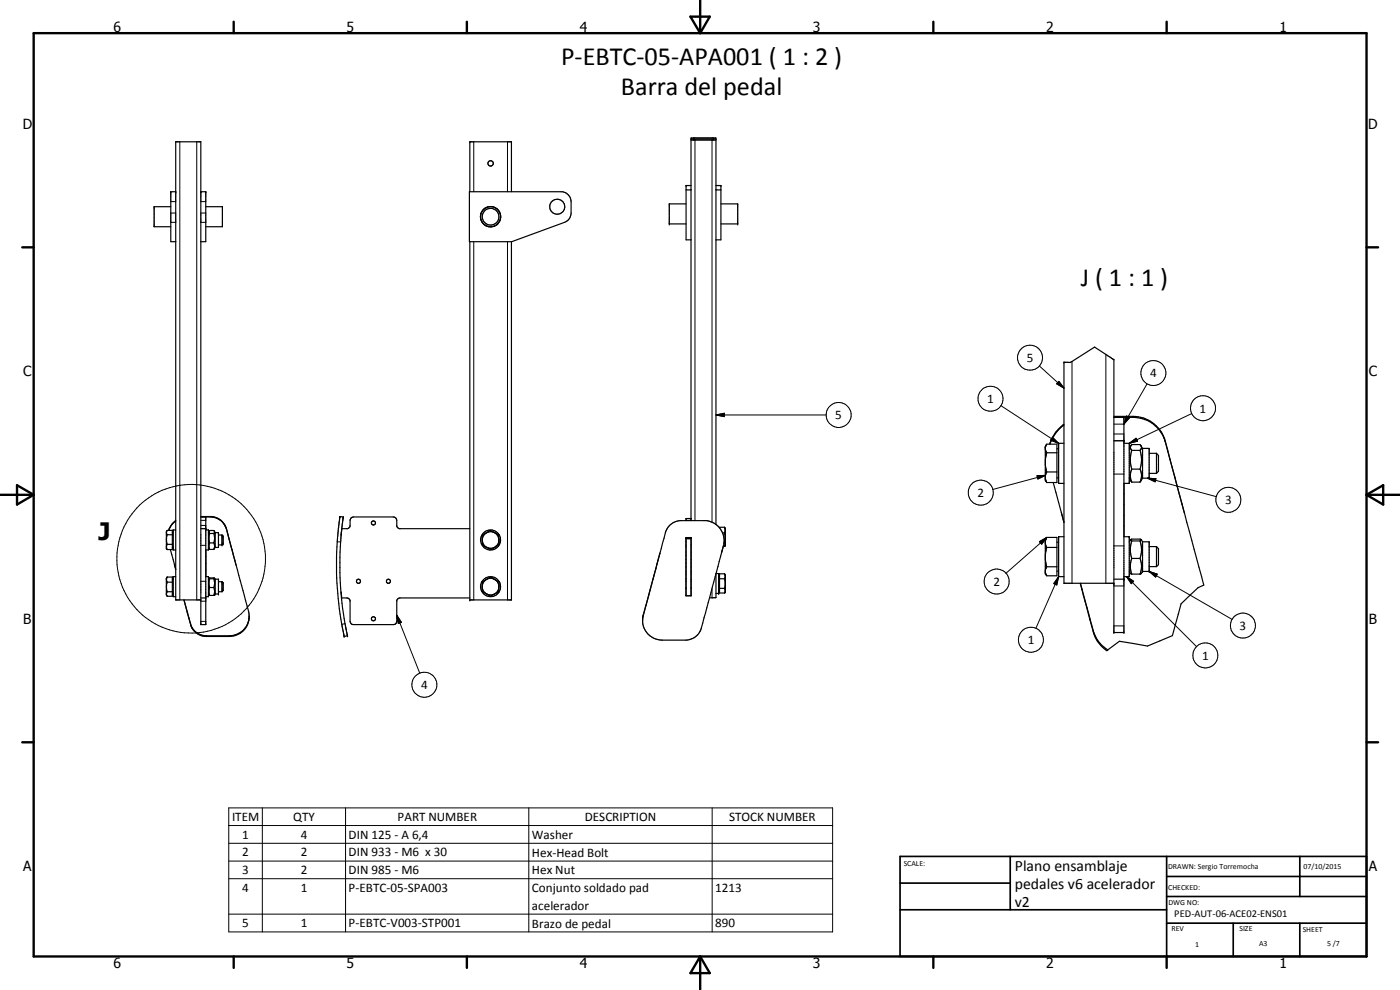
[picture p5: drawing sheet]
<svg xmlns="http://www.w3.org/2000/svg" width="420mm" height="297mm" viewBox="0 0 420 297" stroke-linecap="round" stroke-linejoin="round" font-family="sans-serif">
<g fill="#000">
<circle cx="51.3" cy="57.5" r=".18"/>
<circle cx="52.7" cy="57.5" r=".18"/>
<circle cx="60.3" cy="57.5" r=".18"/>
<circle cx="61.8" cy="57.5" r=".18"/>
<circle cx="141" cy="42.5" r=".18"/>
<circle cx="205.9" cy="55.7" r=".18"/>
<circle cx="216.4" cy="55.7" r=".18"/>
<circle cx="200.9" cy="67.2" r=".18"/>
<circle cx="221.4" cy="67.2" r=".18"/>
<circle cx="319.3" cy="108.7" r=".18"/>
<circle cx="313.7" cy="134" r=".18"/>
<circle cx="337.3" cy="132.2" r=".18"/>
<circle cx="347.7" cy="136.7" r=".18"/>
<circle cx="61.8" cy="158.6" r=".18"/>
<circle cx="64.5" cy="159.8" r=".18"/>
<circle cx="65.6" cy="159.8" r=".18"/>
<circle cx="102" cy="155" r=".18"/>
<circle cx="103" cy="155.1" r=".18"/>
<circle cx="205.9" cy="155.6" r=".18"/>
<circle cx="207.4" cy="155.6" r=".18"/>
<circle cx="217.7" cy="158.6" r=".18"/>
<circle cx="313.7" cy="144" r=".18"/>
<circle cx="49.9" cy="173.5" r=".18"/>
<circle cx="49.9" cy="164.5" r=".18"/>
<circle cx="64.5" cy="178.2" r=".18"/>
<circle cx="65.6" cy="178.2" r=".18"/>
<circle cx="66.6" cy="163.5" r=".18"/>
<circle cx="66.6" cy="174.5" r=".18"/>
<circle cx="66.6" cy="160.5" r=".18"/>
<circle cx="67" cy="163.2" r=".18"/>
<circle cx="102.4" cy="160.4" r=".18"/>
<circle cx="215.7" cy="178.1" r=".18"/>
<circle cx="215.7" cy="172.1" r=".18"/>
<circle cx="217.7" cy="163.6" r=".18"/>
<circle cx="217.7" cy="177.5" r=".18"/>
<circle cx="313.7" cy="172" r=".18"/>
<circle cx="317.7" cy="161" r=".18"/>
<circle cx="334.3" cy="175" r=".18"/>
<circle cx="337.3" cy="173.8" r=".18"/>
<circle cx="338.9" cy="161" r=".18"/>
<circle cx="342.9" cy="171.4" r=".18"/>
<circle cx="344.9" cy="171.4" r=".18"/>
<circle cx="347.7" cy="164.6" r=".18"/>
<circle cx="103.3" cy="190.9" r=".18"/>
<circle cx="104.3" cy="190.8" r=".18"/>
<circle cx="141" cy="180" r=".18"/>
<circle cx="334.3" cy="189.8" r=".18"/>
<circle cx="337.3" cy="189.8" r=".18"/>
</g>
<g fill="none" stroke="#000" stroke-width=".3">
<path d="M54 42.5v137.5M59 42.5v137.5M142.2 42.5v15M152.3 42.5v15M205.9 55.7h1.5M208.6 42v114.2M213.7 42v114.7M214.9 55.7h1.5M51.3 60.5h1.4M51.3 66.7h1.4M51.3 63.9h1.4M60.3 60.5h1.5"/>
<path d="M60.3 66.7h1.5M60.3 63.9h1.5M142.2 72.5v107.5M152.3 72.5v107.5M311.9 109.8l7.4 6.7M317.8 114.4l1.5 2.1-2.2-1.4zM321.7 108.5v66.5M331.9 106.3v68.7M344.2 115.2l-6.9 12.1M214.9 124.5l2.5-.5v1zM214.9 124.5h33M300.4 121.7l17.3 11.3"/>
<path d="M315.9 131.2l1.8 1.8-2.4-.9zM334.3 130.2h3M334.3 132.2h3M334.3 127.3h3M338.1 124.8l.9 .5-1.7 2zM338.9 133l2-1.5 .5 .9zM340 124.9v.3M349.7 132.3v.2M357.7 124.1l-18.8 8.9M60.3 156.1h1.5M60.3 157.6h1.5M60.3 158.6h1.5"/>
<path d="M63.1 155v.1M68 158.7v.1M205.9 156.1h1.5M205.9 155.6h1.5M311.2 142.7l2.6-.1-2.3 1.1zM313.8 142.6l-15.8 4.3M334.3 142.2h3M344.4 143.5l2.5 .1-.2 1zM344.4 143.5l20.6 5.5M60.3 174.4h1.5M60.3 163.6h1.5M101.2 162.6h1"/>
<path d="M205.9 178.7h1.5M213.7 176.6v2.8M311.9 162.5l2.2-1.3-1.5 2.1zM314.1 161.2l-12.2 10.8M317.7 173l-.6 2.5-.8-.4zM317.7 173l-6.8 15.5M334.3 175.8h3M334.3 163.8h3M338.1 173l2.1 1.4-.7 .7zM338.1 173l21 21M344.9 171.4l2.4 .9-.5 .8zM344.9 171.4l24.9 14.4"/>
<path d="M57.2 187.1v.2M60.3 180.4h1.5M60.3 186.4h1.5M62 190.8v.2M68.8 190.8v.2M103.5 187.1l-.9 .2M119.1 184.6l1.4 2.1-1 .4zM119.1 184.6l6.9 17.4M193.1 184.5v.2M328.1 189.2v.4M334.3 187.8h3M68.7 242.4h181.2v37.2h-181.2z"/>
<path d="M68.7 247.7h181.2M68.7 253h181.2M68.7 258.4h181.2M78.7 242.4v37.2M103.7 242.4v37.2M158.7 242.4v37.2M213.7 242.4v37.2M68.7 263.7h181.2M68.7 274.3h181.2"/>
<circle cx="297.3" cy="119.6" r="3.8"/>
<circle cx="309.1" cy="107.3" r="3.7"/>
<circle cx="346.1" cy="111.9" r="3.8"/>
<circle cx="251.7" cy="124.5" r="3.7"/>
<circle cx="361.1" cy="122.5" r="3.8"/>
<circle cx="294.3" cy="147.8" r="3.8"/>
<circle cx="368.7" cy="150" r="3.7"/>
<circle cx="57.4" cy="167.7" r="22.3"/>
<circle cx="299.1" cy="174.5" r="3.8"/>
<circle cx="309.4" cy="191.9" r="3.8"/>
<circle cx="361.7" cy="196.6" r="3.7"/>
<circle cx="373" cy="187.7" r="3.8"/>
<circle cx="127.4" cy="205.5" r="3.7"/>
</g>
<g fill="none" stroke="#000" stroke-width=".35">
<path d="M52.7 57.5h-1.4v15h1.4M60.3 57.5h1.5v15h-1.5M140.9 57.5h27.9a3.1 3.1 0 0 1 2.6 3v3.4a2.96 2.96 0 0 1-2 2.8l-15.8 5.8h-12.7zM141 57.5v-15h12.5v15M205.9 57h1.5M207.4 55.7h-1.5v16.3h1.5M207.4 42h7.5M208.1 41.4v.6h6.1v-.6M214.9 55.7h1.5v16.3h-1.5M214.9 57h1.5M51.3 62h-5v6h5M61.8 62h4.9v6h-4.9"/>
<path d="M141 72.5v107.5h12.5v-107.5M144.3 64.6l-.1 .8 .4 1.2M144.3 65.4l.4 1.2M144.6 66.6l1.3 1.2 1.2 .3M144.7 66.6l1.2 1.1 1.2 .3M145.5 62.5l-.6 .5-.6 1.2M145.6 62.5l-1.1 1.3-.3 1.2M146.3 62.1l-.8 .4M146.3 62.1a3.1 3.1 0 0 1 3.9 3.2M146.3 62.1l-.7 .4M146.8 62.1h-.5M147.1 62a3 3 0 0 1 3.1 2.4 3 3 0 0 1-1.9 3.4"/>
<path d="M148.3 67.8l-1.2 .2M148.4 67.9l-1.3 .2M149.4 67.1l-1 .8M150.1 65.7l-.5 1.1M205.9 61.2h-5v6h5M216.4 61.2h5v6h-5M313.7 139.4l.4 2.2M313.7 134.9l.4 .9M313.7 134.2l.4-.9h3.1v11.5h-3.1M314.1 133.4l-.4 .6v10l.4 .8M314.1 135.8l-.4 2.2M314.1 135.8h3.1"/>
<path d="M317.2 134.7h.5M319.3 133h-1.6v12h1.6M319.3 127.3l-1.1 .9a11.2 11.2 0 0 0-3.1 5.1 12 12 0 0 1 4.2-5.7M334.3 125.2h5.7a10 10 0 0 1 9.7 7.3l5.7 21.4M334.3 124.9h5.7a10.1 10.1 0 0 1 9.7 7.4l1.4 5.4M337.3 125.2v64.6h-3v-81.9l-5.8-3.8-7.3 4.7-1.9-.1v66.3h15M337.3 133h1.6v12h-1.6M339.4 133.8l-.5 .7M339.7 135.1a1.08 1.08 0 0 1 0-1.7h2.4l.5 .8-.5 .9M339.7 135.1l-.2 .4a9.2 9.2 0 0 0 .2 5.3M339.7 135.1h2.4M342.1 135.1l.5 2.8-.5 2.9"/>
<path d="M342.4 133.8l.5 .7M342.9 134.5h2v9h-2M342.9 134.5v9M344.9 136h2.2M347.1 136v6M347.1 136l.6 .7v4.7l-.6 .6M50 159.6v.3M50.1 159.2l-.2 .3M51.7 159.9h.3M52.7 159h-.7v6h.7M52.7 156.1l-1 1-1.1 2 .6-1.2M52.7 156.3l-1.2 1.2"/>
<path d="M60.3 155.1h3.2a5.3 5.3 0 0 1 3.2 1.5M60.3 155h3.2a5.1 5.1 0 0 1 4.3 3.4M61.8 155.1v32.3h-1.5v-144.9h-7.6v137.5h7.6M61.8 159h.8v6h-.8M62.8 159.4l-.2 .4M64.3 159.4l.2 .4M64.5 159.8h1.1v4.5h-1.1M64.5 159.8v4.5M67 156.9l1 1.8 1 4M67.8 158.5l2 6.9M102.6 158.6h1.7l.4-.2 .4-.5 .1-2.2 .4-.5 .5-.1 12.2 .1 .6 .3 .1 .4 .2 2.2 .6 .5h21.2M102.6 158.6l-.2 1.8"/>
<path d="M102.6 158.6l.4-3.5-1-.1-.8 7.2a98.7 98.7 0 0 0 1.4 25.1l.7 3.7 1-.2M102.6 158.6l-.3 3a98.2 98.2 0 0 0 1.3 25.9l.7 3.2M148 159.6l.7 .3M148 159.6l-.9-.5a3.6 3.6 0 0 0-2.4 2.7M148 159.6a3.6 3.6 0 0 0-3.3 1.1v1.1M148.7 159.9l.3 .2a.76 .76 0 0 1 .7 1.1v.3a2 2 0 0 1-.2 2l-.9 .6M148.7 160l.7 .8 .4 1.4M207.4 155.6h-1.5v.6M207.4 156.2v-114.8h6.8h.7v116M216.9 159.9h.6M217.5 158.2l.1 .4M217.5 158.2l.2 .4"/>
<path d="M217.5 159.9l.2 1.1M217.5 158.2h-1.6v.2M217.6 158.6l.1 .2M217.7 158.6v5l-.2 .4h-.4M217.7 159.3l-.2 .6M313.7 143.6l.4 1.2M314.1 141.6l-.4 1.2M314.1 141.6h3.1M316.1 144.8l3.2 11.9-.8-2.8M317.2 143.4h.5M338.9 143.5l.6 .9M339.5 144.5l.2 .2"/>
<path d="M339.7 140.8a4.5 4.5 0 0 0 0 3.9M339.7 140.8h2.4M339.7 144.7h2.4M342.1 140.8l.5 1.9-.3 1.7M342.3 144.4l-.2 .3M342.9 143.5l-.6 .9M344.9 142h2.2M351.8 140.4l1.5 5.4M353.3 146l8 29.6-1.7 .7-5.2 4.9-2.5 9.5-7.5 3.1-8.5-1.4-3.4 2.6M49.9 164.5l.3 .4M49.9 178.5l.3 .4M50 161.5v.7"/>
<path d="M50 164.5v-5l.2-.4h1.5v5.8h-1.5M50 162.6l.2 .7M50 163.9v.4M50 164.5l.2 .4M50 160.1l.2 .3M50 173.7v.4M50 175.8v.6M50 174.2l.2 .5M50 178.1v.3M50 176.8l.2 .7M50.2 173.1h1.5v5.8h-1.5l-.2-.3-.1-5.1M50.2 163.3l-.2 .4"/>
<path d="M50.2 160.4l-.2 .8M50.2 160.4h1.5M50.2 163.3h1.5M50.2 173.1l-.2 .4M50.2 173.1l-.3 .4M50.2 174.7l-.2 .7M50.2 177.5l-.2 .4M50.2 177.5h1.5M50.2 174.7h1.5M51.1 164.9l1.6 6-.3-1.4M51.7 164.2h.3M51.7 178.2h.3"/>
<path d="M51.7 173.9h.3M52.7 173h-.7v6h.7M60.3 179.4h1.5M61.8 173h.8v6h-.8M61.8 165v8M62.6 164.3l.2 .3M62.6 178.2l.2 .4M62.7 173.6h.1M62.7 173.5l-.1 .3M62.8 173.6h.1M62.8 178.6h.1M62.8 164.6l.1 .2"/>
<path d="M62.8 173.5l-.1 .1M62.8 173.4h1.5M62.8 173.4v.1M62.8 173.6l.1 .1M62.9 173.7h1.3M62.9 160.1l-.2-.3 .2-.6h1.3l.2 .4-.2 .5M62.9 162.9l-.2 .7 .1 1M62.9 160.1l-.2 1.1 .2 1.7M62.9 173.7l-.2 1 .2 1.6M62.9 176.3l-.2 .9 .2 1.4M62.9 160.1h1.3M62.9 162.9h1.3"/>
<path d="M62.9 164.8h1.3M62.9 176.3h1.3M62.9 178.6h1.3M64.2 160.1l.2 1.4-.2 1.4M64.2 162.9l.2 1-.1 .7M64.2 173.7l.2 1.3-.2 1.3M64.2 176.3l.2 1.2-.2 1.1M64.3 173.6h.1M64.3 164.6l-.1 .2M64.3 173.6l-.1 .1M64.3 173.4v.1M64.3 173.5h.1"/>
<path d="M64.4 173.5l-.1 .1M64.4 173.5l.1 .3M64.5 178.2l-.3 .4M64.5 173.8h1.1v4.4h-1.1M64.5 173.8v4.4M64.5 164.3l-.2 .3M65.6 160.5h1M65.6 163.5h1M65.6 177.5h1M65.6 174.5h1M66.6 160.5v3M66.6 174.5v3"/>
<path d="M66.6 160.5l.4 .3v2.4l-.4 .3M66.6 174.5l.4 .3v2.4l-.4 .3M69.2 163.4l1.6 6.1M70 166.5l3.7 13.8a12 12 0 0 1 1 5.1 5.9 5.9 0 0 1-5.6 5.4h-7.5a4.9 4.9 0 0 1-4.4-3.7l-2-7.1 2 7.3a5 5 0 0 0 4.8 3.7h6.8a5.9 5.9 0 0 0 6-6.1M102.3 177.7l.3 1.7 1.9 .1 .5 .5 .1 6.4 .3 .8 .7 .2 12.4-.1 .6-.9v-6.2l.7-.7 21.2-.1M144.7 161.8l.1 1.1a.76 .76 0 0 0 .7 1.1l.3 .1M144.7 162.2l.4 1 .7 .9M144.7 176.3l.4 1.1 1.2 .9M145.8 164.1l.6 .3M148.2 173.7a2.5 2.5 0 0 0-3.5 2.2M148.2 173.7l1.6 1-.1 2.8-1 .6M148.2 173.7l-.9-.6-2.5 1.4-.1 2.2a.75 .75 0 0 0 .6 1.1l.9 .5"/>
<path d="M148.3 164.3l-.3 .2a.81 .81 0 0 1-1.3 .1l-.3-.2M148.3 164.3l-.7 .2-1.1-.1M148.4 178.2l-1.3 .7-.9-.6M148.4 178.2a2.42 2.42 0 0 1-2.1 .1M148.5 173.9l.8 .8 .4 1M148.6 164.1l-.3 .2M148.7 178.1l-.3 .1M149.7 162.3l-.3 1-.8 .8M149.8 175.8l-.2 1-.9 1.2M196.4 172.3l-2.1 7.8M197.6 167.7l-.8 3.1M198.1 165.9l-5.2 19.8"/>
<path d="M205.9 161.3h1.5v17.5h-1.5zM205.9 162.6h.1M205.9 176.6h.1M205.9 173.6h.1M205.9 178.6h.1M205.9 161.6h1.5M207.4 161.3v17.4M207.4 178.6h.1M214.9 178.1h.8v-6h-.8v7.2l-2 .1M215.7 177.2h.2M215.7 172.9h.2M215.9 176.5h1.6"/>
<path d="M215.9 173.7h1.6M217.1 163.7a6 6 0 0 0-5.1-7.5h-7.9a4.9 4.9 0 0 0-4.4 3.7l-1.7 6.2M217.1 163.7l-6.6 24.8a4.9 4.9 0 0 1-4.5 3.6h-7.5a6.5 6.5 0 0 1-3.5-1.3l-.2-.3a5.8 5.8 0 0 1-1.7-6l.6-2.3M217.1 163.7l-.6 2.2M217.3 162.8h.2M217.5 162.8l.2 .4M217.5 172.2h-1.6v5.7h1.6M217.5 173.7l.2 1.1M217.5 172.2h.1M217.5 172.2l.1 .4M217.5 176.5l.2 .6M217.5 172.2l.2 .4"/>
<path d="M217.6 172.6l.1 .1M217.7 163.5l-.1 .1M217.7 172.6v4.9l-.2 .4M217.7 161.7l-.2 1.1M217.7 173.1l-.2 .6M217.7 175.4l-.2 1.1M217.7 177.4l-.2 .5M313.7 163.1l.4 1.2M313.7 167.9l.4 2.2M314.1 164.3h3.1M314.1 161.2l-.4 .8v10l.4 .7M314.1 161.2h3.1v11.6h-3.1l-.4-1.1"/>
<path d="M314.1 161.2l-.4 1.2M314.1 164.3l-.4 2.2M314.1 170.1l-.4 1M314.1 170.1h3.1M317.2 162.7h.5M317.2 171.4h.5M319.3 161h-1.6v12h1.6M324.2 175l3.9 14.6a10.3 10.3 0 0 0 4.1 5.6l.3-.2M324.3 175l2.4 8.9a25.6 25.6 0 0 0 2.4 7.7 10.1 10.1 0 0 0 3.4 3.4M334.3 173.8h3M337.3 161h1.6v12h-1.6M338.9 171.4l.3 .6 .5 .3"/>
<path d="M339.2 162l.1 .2M339.2 162l-.3 .6M339.3 161.9h.1M339.3 162.2h.1M339.4 161.9h3M339.4 161.9l-.2 .1M339.4 162.2l.3 .1M339.7 162.3a8 8 0 0 0 0 5.3M339.7 167.6l-.5 1.7v1.2l.5 1.8M339.7 162.3h2.4M339.7 167.6h2.4M339.7 172.3h2.4"/>
<path d="M342.1 162.3l.5 2.6-.5 2.7M342.1 167.6l.5 2.3-.5 2.4M342.4 162.2l-.3 .1M342.4 162.2h.1M342.4 161.9h.1M342.5 161.9v.1M342.5 162.1v.1M342.5 162l.1 .1M342.5 162l.4 .6M342.6 162.1h-.1M342.9 162.6h2v8.8h-2M342.9 171.4l-.4 .7-.4 .2"/>
<path d="M342.9 162.6v8.8M344.9 164h2.2M344.9 170h2.2M347.1 164v6M347.1 164l.6 .6v4.8l-.6 .6M104.3 190.7v.1"/>
<circle cx="147.2" cy="49" r=".8"/>
<circle cx="147.2" cy="65" r="2.51"/>
<circle cx="167.2" cy="62" r="2.25"/>
<circle cx="112.1" cy="156.9" r=".61"/>
<circle cx="107.6" cy="174.4" r=".61"/>
<circle cx="116.6" cy="174.4" r=".62"/>
<circle cx="147.2" cy="176" r="3"/>
<circle cx="147.2" cy="162" r="3"/>
<circle cx="112.1" cy="185.7" r=".63"/>
</g>
<g fill="none" stroke="#000" stroke-width=".71">
<path d="M10.1 9.9h400v277.1h-400zM70.1 6.5v3.4M140.1 6.5v3.4M207.2 5h5.8l-2.9 4.9zM210.1 0v9.9M280.1 6.5v3.4M350.1 6.5v3.4M6.7 74.2h3.4M410.1 74.2h3.5M.1 148.5h10M5.1 145.6l5 2.9-5 2.9zM410.1 148.5h10"/>
<path d="M410.1 148.5l5-2.9v5.8zM6.7 222.7h3.4M410.1 222.7h3.5M70.1 287v3.4M140.1 287v3.4M210.1 287v10M210.1 287l2.9 5h-5.8zM280.1 287v3.4M350.1 287v3.4"/>
</g>
<path d="M270.1 257h140v30h-140zM303.2 257v16M350.1 257v30M390.1 257v12M270.1 265h33.1M270.1 273h80M350.1 277h60M350.1 269h60M350.1 263h60M370.1 277v10M390.1 277v10" fill="none" stroke="#000" stroke-width=".51"/>
<path d="M317.8 114.4l1.5 2.1-2.2-1.4zM214.9 124.5l2.5-.5v1zM315.9 131.2l1.8 1.8-2.4-.9zM338.1 124.8l.9 .5-1.7 2zM338.9 133l2-1.5 .5 .9zM311.2 142.7l2.6-.1-2.3 1.1zM344.4 143.5l2.5 .1-.2 1zM311.9 162.5l2.2-1.3-1.5 2.1zM317.7 173l-.6 2.5-.8-.4zM338.1 173l2.1 1.4-.7 .7zM344.9 171.4l2.4 .9-.5 .8zM119.1 184.6l1.4 2.1-1 .4z" fill="#000"/>
<g font-size="7.9">
<text x="168.4" y="19.5">P-EBTC-05-APA001 ( 1 : 2 )</text>
<text x="186.3" y="28.4">Barra del pedal</text>
<text x="324.3" y="85.9">J ( 1 : 1 )</text>
</g>
<text font-size="7.2" x="29.6" y="162">J</text>
<g font-size="4.7">
<text x="304.6" y="261.2">Plano ensamblaje</text>
<text x="304.6" y="266.6">pedales v6 acelerador</text>
<text x="304.6" y="272">v2</text>
</g>
<g font-size="4.2">
<text x="34" y="9.6">6</text>
<text x="104" y="9.6">5</text>
<text x="174" y="9.6">4</text>
<text x="244" y="9.6">3</text>
<text x="314" y="9.6">2</text>
<text x="384" y="9.6">1</text>
<text x="6.8" y="38.7">D</text>
<text x="410.6" y="38.7">D</text>
<text x="7" y="112.9">C</text>
<text x="410.8" y="112.9">C</text>
<text x="7" y="187.1">B</text>
<text x="410.8" y="187.1">B</text>
<text x="7" y="261.4">A</text>
<text x="410.8" y="261.4">A</text>
<text x="34" y="290.4">6</text>
<text x="104" y="290.4">5</text>
<text x="174" y="290.4">4</text>
<text x="244" y="290.4">3</text>
<text x="314" y="290.4">2</text>
<text x="384" y="290.4">1</text>
</g>
<g font-size="3.9">
<text x="308.1" y="108.6">5</text>
<text x="345.1" y="113.2">4</text>
<text x="250.7" y="125.8">5</text>
<text x="296.3" y="120.9">1</text>
<text x="360" y="123.8">1</text>
<text x="293.4" y="149.1">2</text>
<text x="367.7" y="151.3">3</text>
<text x="298.1" y="175.8">2</text>
<text x="372" y="189">3</text>
<text x="308.4" y="193.2">1</text>
<text x="360.8" y="197.9">1</text>
<text x="126.4" y="206.7">4</text>
<text x="69.6" y="246.3">ITEM</text>
<text x="72.7" y="251.6">1</text>
<text x="88" y="246.3">QTY</text>
<text x="90.2" y="251.6">4</text>
<text x="104.6" y="251.6">DIN 125 - A 6,4</text>
<text x="119.3" y="246.3">PART NUMBER</text>
<text x="159.6" y="251.7">Washer</text>
<text x="175.5" y="246.3">DESCRIPTION</text>
<text x="218.8" y="246.3">STOCK NUMBER</text>
<text x="72.7" y="257">2</text>
<text x="90.2" y="257">2</text>
<text x="104.6" y="257">DIN 933 - M6 x 30</text>
<text x="159.6" y="257">Hex-Head Bolt</text>
<text x="72.7" y="262.3">3</text>
<text x="90.2" y="262.3">2</text>
<text x="104.6" y="262.3">DIN 985 - M6</text>
<text x="159.6" y="262.3">Hex Nut</text>
<text x="72.7" y="267.6">4</text>
<text x="90.2" y="267.6">1</text>
<text x="104.6" y="267.6">P-EBTC-05-SPA003</text>
<text x="159.6" y="267.7">Conjunto soldado pad</text>
<text x="214.6" y="267.6">1213</text>
<text x="159.6" y="273">acelerador</text>
<text x="72.7" y="278.2">5</text>
<text x="90.2" y="278.2">1</text>
<text x="104.6" y="278.2">P-EBTC-V003-STP001</text>
<text x="159.6" y="278.3">Brazo de pedal</text>
<text x="214.6" y="278.2">890</text>
</g>
<text font-size="3.1" x="352.4" y="275.2">PED-AUT-06-ACE02-ENS01</text>
<g font-size="2.4">
<text x="271.2" y="259.7">SCALE:</text>
<text x="350.6" y="260.8">DRAWN: Sergio Torremocha</text>
<text x="391.2" y="260.6">07/10/2015</text>
<text x="350.6" y="267">CHECKED:</text>
<text x="350.6" y="271.4">DWG NO:</text>
<text x="351.6" y="279.3">REV</text>
<text x="372" y="279.4">SIZE</text>
<text x="391" y="279.6">SHEET</text>
<text x="358.7" y="284.1">1</text>
<text x="377.9" y="283.8">A3</text>
<text x="398.3" y="283.8">5 /7</text>
</g>
</svg>
